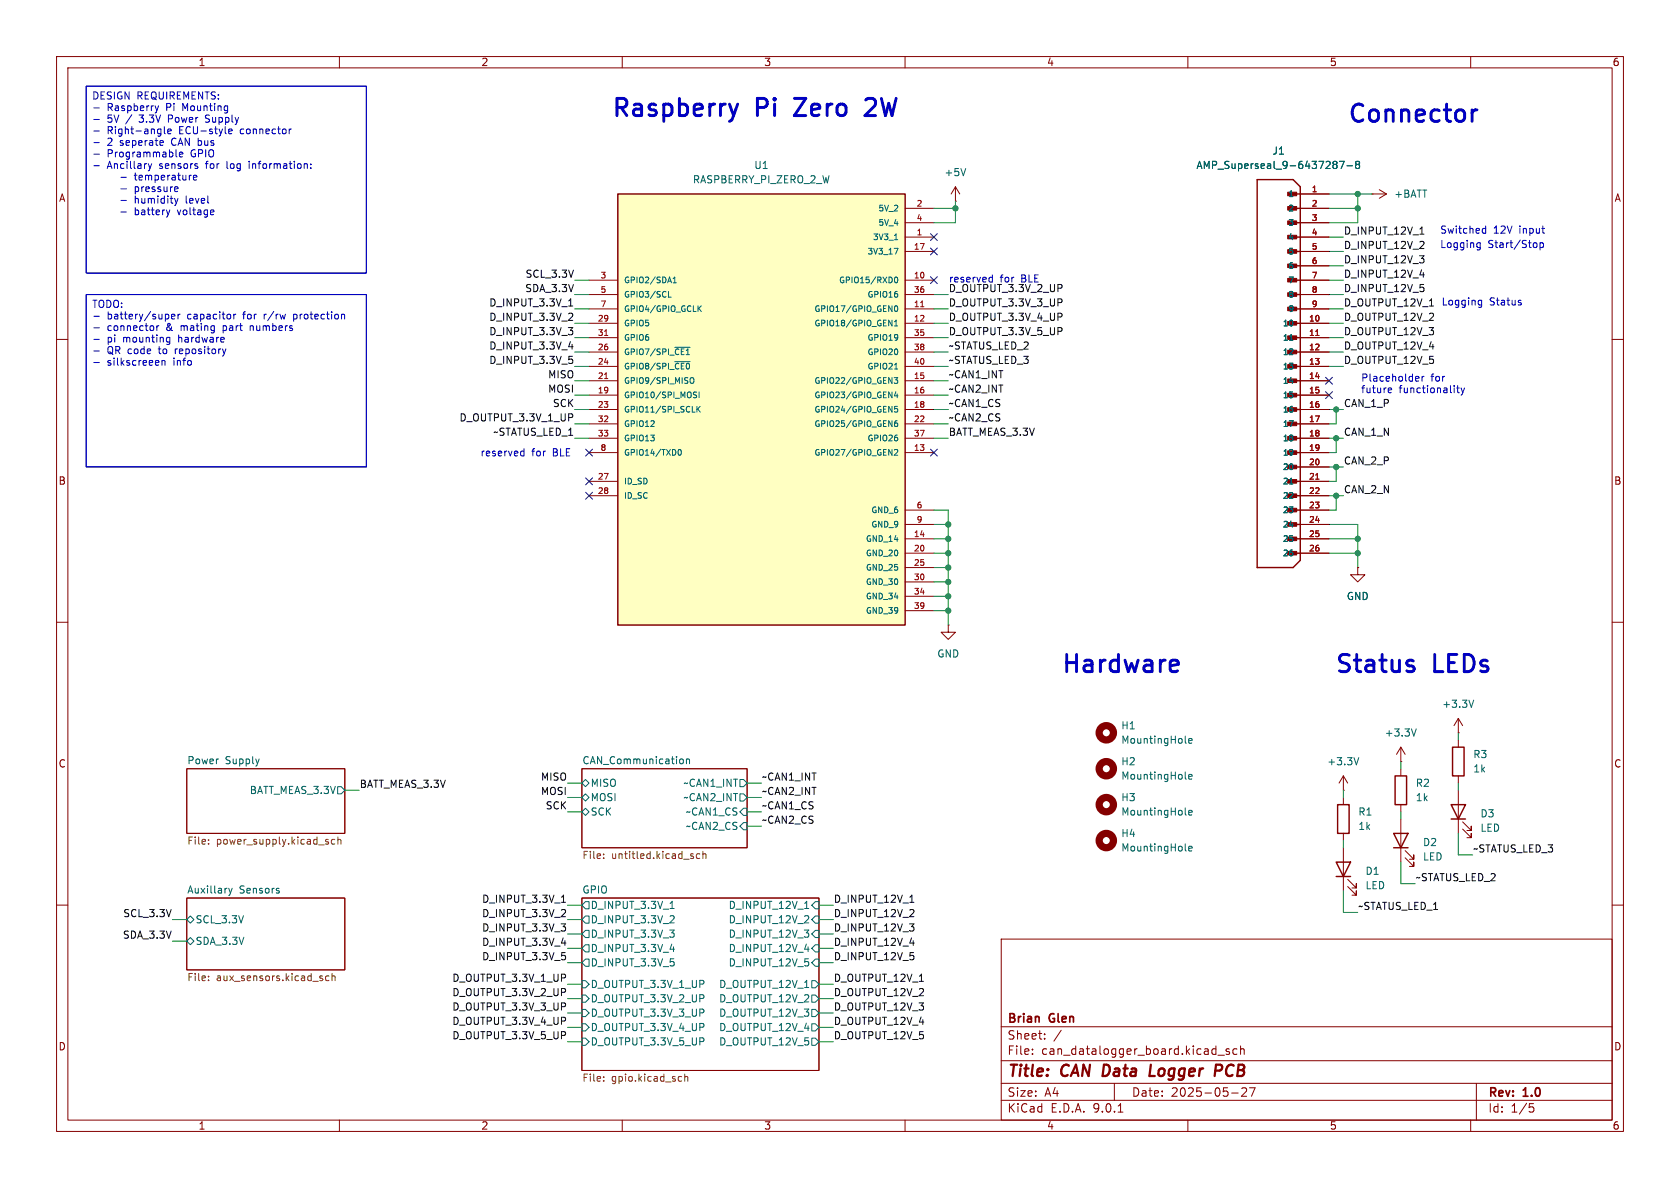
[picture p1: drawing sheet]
<svg xmlns="http://www.w3.org/2000/svg" width="297mm" height="210mm" viewBox="0 0 297 210" stroke-linecap="round" stroke-linejoin="round" font-family="sans-serif">
<g fill="none" stroke="#840000" stroke-width=".18">
<path d="M10 10h277v190h-277zM12 12h273v186h-273zM60 10v2M110 10v2M160 10v2M210 10v2M260 10v2M168.9 35.6h.1M168.9 33l-.8 1.3M168.9 33l.8 1.3M168.9 33v2.6M10 60h2"/>
<path d="M285 60h2M10 110h2M167.6 110.5v1.3h1.3l-1.3 1.2-1.2-1.2h1.2M167.6 110.5h.1M240 100.3v1.3h1.3l-1.3 1.3-1.2-1.3h1.2M240 100.3h.1M285 110h2M33 135.9h28v11.4h-28zM102.9 135.9h29.2v14h-29.2zM247.6 134.6h.1M247.6 132.1l-.7 1.3M247.6 132.1l.8 1.3"/>
<path d="M247.6 132.1v2.5M257.8 129.5h.1M257.8 127l-.8 1.3M257.8 127l.8 1.3M257.8 127v2.5M257.8 130.8v1.3M257.8 137.2v1.2M33 158.8h28v12.7h-28zM102.9 158.8h41.9v30.4h-41.9zM10 160h2M177 166h108v32h-108zM285 160h2"/>
<path d="M60 198v2M110 198v2M160 198v2M177 194.5h108M177 191.5h108M177 187.5h108M177 181.5h108M182.5 186.3v.1M182.5 185.5v.1M184.7 183.6v.1M184.7 182.8v.1M187.6 182.1l-1.3 2"/>
<path d="M197 191.5v3M197.7 196.6h.8M210 198v2M215.3 186.5h1.2M217.3 185.5l-.3-.1-.3 .2 .1 .2 .5 .2v.3h-.6M217.7 193.2h1.2M218.7 185.5l-.5-.1-.2 .3v.4l.1 .2h.6M219.3 185.5l.2-.1 .4 .1 .1 .9M219.3 184.9v1.5M219.5 192.4l.6-.1 .2 .1 .1 .3-.9 1.1h.9M220.9 192.3h1l-.7 1.5M260 198v2"/>
<path d="M261 191.5v6.5M270.4 195.1h.7M270.5 195.7h.4l.3 .3-.2 .5-.5 .1"/>
</g>
<path d="M203.5 188.2l-.3 2h1M215 188.2l.9 .1a.58 .58 0 0 1-.3 1h-.8" fill="none" stroke="#840000" stroke-width=".4"/>
<g fill="none" stroke="#006464" stroke-width=".18">
<path d="M170.7 29.8l-.4 1.3M59.7 139.1h.6l.7 .6-.7 .6h-.6zM103.5 137.8l.6 .6-.6 .7-.6-.7zM120.3 134.2h.3l.2 .2v.5l-.2 .1h-.3M121.4 134.3l.1-.1h.3l.1 .8M121.4 134.2v.8M130.8 137.8h.6l.7 .6-.7 .7h-.6zM209.5 137.6l.2 .1M209.5 131.2l.2 .2M210.1 131l.6-.2v-.2l-.4-.1-.2 .2 .1 .6h.5M210.1 137.3l.6-.1v-.2l-.4-.1-.2 .2 .1 .6h.5M250.4 128.8l-.5 1.3"/>
<path d="M260.5 123.8l-.4 1.2M40.4 157l.3 .9M40.7 157.9l-.3 .4M41 157l-.3 .9M49.3 157.5v.3M102.9 143.5l.6-.6 .6 .6-.6 .6zM102.9 141l.6-.7 .6 .7-.6 .6zM103.5 159.4h.6v1.3h-.6l-.6-.7zM118.7 159.5l.1-.2v1.3M130.8 140.3h.6l.7 .7-.7 .6h-.6zM131.4 142.9h.7v1.2h-.7l-.6-.6zM131.4 145.4h.7v1.3h-.7l-.6-.6z"/>
<path d="M144.1 159.4h.7v1.3h-.7l-.6-.7zM209.5 143.9l.2 .2M209.5 150.3l.2 .1M210.1 143.7l.6-.2v-.2l-.4-.1-.2 .2 .1 .6h.5M210.1 150l.6-.1v-.2l-.4-.1-.2 .2 .1 .6h.5M33 162.6l.7-.7 .6 .7-.6 .6zM33 166.4l.7-.7 .6 .7-.6 .6zM102.9 175.9h.6l.6 .6-.6 .7h-.6zM102.9 178.4h.6l.6 .7-.6 .6h-.6zM102.9 173.4h.6l.6 .6-.6 .6h-.6zM103.5 169.5h.6v1.3h-.6l-.6-.6zM103.5 167h.6v1.3h-.6l-.6-.7z"/>
<path d="M103.5 161.9h.6v1.3h-.6l-.6-.6zM103.5 164.5h.6v1.2h-.6l-.6-.6zM118.4 164.4h.8l-.4 .5M118.5 167.8h.7M118.5 160.6h.7M118.5 169.5h.6M118.9 170l.3 .2v.3l-.3 .3M118.9 161.9l.3 .2-.1 .3-.7 .7h.8M118.9 164.9l.3 .2v.3l-.3 .3M119.1 167.4v.8M124.4 173.4v.4M124.4 176v.4"/>
<path d="M124.4 178.5v.4M142.2 163.1h.8M142.2 164.4h.8l-.4 .5M142.3 167.8h.7M142.3 160.6h.7M142.3 174.6h.7M142.9 170.1v.5M142.9 162v.4M142.9 165v.6M143.5 175.9h.6l.7 .6-.7 .7h-.6zM143.5 178.4h.6l.7 .7-.7 .6h-.6zM143.5 173.4h.6l.7 .6-.7 .6h-.6z"/>
<path d="M144.1 169.5h.7v1.3h-.7l-.6-.6zM144.1 167h.7v1.3h-.7l-.6-.7zM144.1 161.9h.7v1.3h-.7l-.6-.6zM144.1 164.5h.7v1.2h-.7l-.6-.6zM102.9 181h.6l.6 .6-.6 .6h-.6zM102.9 183.5h.6l.6 .7-.6 .6h-.6zM124.4 181v.5M124.4 183.6v.4M143.5 181h.6l.7 .6-.7 .6h-.6zM143.5 183.5h.6l.7 .7-.7 .6h-.6z"/>
</g>
<g fill="none" stroke="#725600" stroke-width=".18">
<path d="M36.9 149.1v.1M36.9 148.4v.2M57.9 148.8l.2 .2-.2 .2M57.9 148.4h.1M59.2 148.4h-.4l-.2 .2 .1 .6h.5M59.7 148.5l.2-.1h.3l.1 .8M59.7 148v1.2M106.7 151.6v.2M106.7 151v.1M123.7 151l-.3-.1-.3 .3 .1 .5h.5M124.3 151l.1-.1 .3 .1 .1 .8M124.3 150.5v1.3"/>
<path d="M36.9 172.6v.1M36.9 173.2v.2M58.2 172.6l-.4-.1-.2 .3 .1 .5h.5M58.7 172.6l.2-.1 .3 .1v.8M58.7 172.1v1.3M106.7 190.4v.1M106.7 191v.1M120.1 190.3l.4 .1M120.5 191.1h-.4M121.1 190.4l.1-.1 .3 .1 .1 .7M121.1 189.9v1.2"/>
</g>
<g fill="none" stroke="#840000" stroke-width="1.3">
<circle cx="195.6" cy="135.9" r="1.27"/>
<circle cx="195.6" cy="129.5" r="1.27"/>
<circle cx="195.6" cy="142.2" r="1.27"/>
<circle cx="195.6" cy="148.6" r="1.27"/>
</g>
<path d="M256.8 132.1h2v5.1h-2z" fill="none" stroke="#840000" stroke-width=".25"/>
<path d="M109.2 34.3h50.8v76.2h-50.8z" fill="#ffffc2"/>
<g fill="none" stroke="#840000" stroke-width=".25">
<path d="M109.2 34.3h50.8v76.2h-50.8zM222.2 31.8h6.4l1.3 1.2v66.1l-1.3 1.2h-6.4zM228 34.3h1.9M228 36.8h1.9M228 39.4h1.9M228 41.9h1.9M228 44.5h1.9M228 47h1.9M228 49.5h1.9M228 52.1h1.9M228 54.6h1.9M228 57.2h1.9"/>
<path d="M228 59.7h1.9M228 62.2h1.9M228 64.8h1.9M228 67.3h1.9M228 69.9h1.9M228 72.4h1.9M228 74.9h1.9M228 77.5h1.9M228 80h1.9M228 82.6h1.9M228 85.1h1.9M228 87.6h1.9"/>
<path d="M228 90.2h1.9M228 92.7h1.9M228 95.3h1.9M228 97.8h1.9M246.6 137.2h2.1v5h-2.1zM236.2 152.4h2.6l-1.3 2.5zM236.2 154.9h2.6M236.5 142.2h2v5.1h-2zM246.4 147.3h2.5l-1.3 2.6zM246.4 149.9h2.5M256.5 142.2h2.6l-1.3 2.6zM256.5 144.8h2.6"/>
</g>
<g fill="none" stroke="#840000" stroke-width=".18">
<path d="M160 36.8h5.1M160 39.4h5.1M229.9 36.8h5M229.9 39.4h5M229.9 34.3h5M242.6 34.3h.1M242.6 34.3h2.5M243.8 33.5l1.3 .8M245.1 34.3l-1.3 .8M104.1 49.5h5.1M104.1 52.1h5.1M104.1 54.6h5.1"/>
<path d="M104.1 57.2h5.1M104.1 59.7h5.1M160 49.5h5.1M160 52.1h5.1M160 54.6h5.1M160 57.2h5.1M160 59.7h5.1M160 41.9h5.1M160 44.5h5.1M229.9 49.5h5M229.9 52.1h5M229.9 54.6h5"/>
<path d="M229.9 57.2h5M229.9 59.7h5M229.9 41.9h5M229.9 44.5h5M229.9 47h5M104.1 62.2h5.1M104.1 64.8h5.1M104.1 67.3h5.1M104.1 69.9h5.1M104.1 72.4h5.1M104.1 74.9h5.1M104.1 77.5h5.1"/>
<path d="M160 62.2h5.1M160 64.8h5.1M160 67.3h5.1M160 69.9h5.1M160 72.4h5.1M160 74.9h5.1M160 77.5h5.1M229.9 62.2h5M229.9 64.8h5M229.9 67.3h5M229.9 69.9h5M229.9 72.4h5"/>
<path d="M229.9 74.9h5M229.9 77.5h5M104.1 80h5.1M104.1 85.1h5.1M104.1 87.6h5.1M160 80h5.1M160 90.2h5.1M160 92.7h5.1M160 95.3h5.1M160 97.8h5.1M229.9 80h5M229.9 85.1h5"/>
<path d="M229.9 87.6h5M229.9 90.2h5M229.9 92.7h5M229.9 95.3h5M229.9 97.8h5M229.9 82.6h5M160 100.3h5.1M160 102.9h5.1M160 105.4h5.1M160 108h5.1M240 100.3h.1M237.5 139.7h.1"/>
<path d="M237.5 137.2v2.5M237.5 137.2l-.8 1.2M237.5 137.2l.8 1.2M247.6 135.9v1.3M257.8 139.7v7.6M237.5 141v1.2M237.5 147.3v1.3M237.5 149.9v7.6M238.3 156.7l1.5 1.5v-.7v.7h-.8M238.3 155.4l1.5 1.6v-.8v.8h-.8M247.6 142.2v1.3M247.6 144.8v7.6"/>
<path d="M248.4 151.6l1.5 1.6v-.8v.8h-.7M248.4 150.4l1.5 1.5v-.8v.8h-.7M258.6 146.6l1.5 1.5v-.8v.8h-.8M258.6 145.3l1.5 1.5v-.7v.7h-.8"/>
</g>
<g fill="none" stroke="#006464" stroke-width=".18">
<path d="M235.7 28.9l.2 .2M235.7 28.6l.2-.1 .3 .1 .2 .2-.3 .3M235.9 29.1h.2M235.9 29.1l-.2 .1M236.1 29.1l.3 .2-.1 .4-.2 .1-.4-.1M236.8 28.5h.8l-.5 1.3M238.1 29.3h1M239.9 29.1l-.3-.3 .3-.3h.2l.3 .3-.3 .3M239.9 29.1h.2M239.9 29.1l-.3 .2 .1 .4 .2 .1 .3-.1 .2-.2v-.2l-.3-.2M118.2 52.5h.5M119 50h.6"/>
<path d="M119 49.3l.3-.3v1M123.5 54.5l.5 .6M124 54.1l-.6 .5M158.1 43.9h.7l-.5 1M158.1 42.4h.6M158.1 57.6h.6M158.1 56.9l.3-.3v1M158.2 49.1l.2-.1a.54 .54 0 0 1 .3 .5 .54 .54 0 0 1-.3 .5l-.3-.4zM158.2 54.2l.2-.1a.54 .54 0 0 1 .3 .5 .54 .54 0 0 1-.3 .5l-.3-.4zM119.3 61.4h2.7M119.3 63.9h2.7M120 79.6l.1-.1a.54 .54 0 0 1 .4 .5 .54 .54 0 0 1-.4 .5l-.2-.4z"/>
<path d="M122 66.9l.2-.1a.34 .34 0 0 1 .5 .3v.3a.34 .34 0 0 1-.3 .4 .34 .34 0 0 1-.4-.2M122.8 69.8l.3 .1 .1 .2-.2 .2h-.3M122.8 69.3h.4M123.2 71.8v1.1M123.4 72.3l.4 .6M123.6 69.3v1M123.8 71.8l-.6 .6M158.1 66.8h.6l-.3 .3 .3 .1v.5l-.2 .1-.4-.1M158.1 79.6l.4-.1 .2 .2-.6 .8h.6M158.1 65.2h.6M158.4 69.2l-.3 .8h.7M158.6 74.4h-.3l-.1 .2-.1 .6 .2 .2 .4-.1-.1-.5h-.3l-.2 .2"/>
<path d="M158.6 69.6v.7M158.7 71.8h-.5l-.1 .5h.5l.1 .5-.2 .1-.4-.1M228 60.2h.6M228 85.6h.6M240.2 133.9l-.4 1.3"/>
</g>
<path d="M106.9 59.3h.6M162.8 54.2h.5M232.6 59.3h.6M106.9 66.9h.6M232.6 84.7h.6" fill="none" stroke="#a90000" stroke-width=".18"/>
<g fill="#840000" stroke="#840000" stroke-width=".18">
<path d="M227.6 34h1.6v.6h-1.6z"/>
<path d="M227.6 36.5h1.6v.6h-1.6z"/>
<path d="M227.6 39.1h1.6v.6h-1.6z"/>
<path d="M227.6 41.6h1.6v.6h-1.6z"/>
<path d="M227.6 44.1h1.6v.7h-1.6z"/>
<path d="M227.6 46.7h1.6v.6h-1.6z"/>
<path d="M227.6 49.2h1.6v.6h-1.6z"/>
<path d="M227.6 51.8h1.6v.6h-1.6z"/>
<path d="M227.6 54.3h1.6v.6h-1.6z"/>
<path d="M227.6 56.8h1.6v.7h-1.6z"/>
<path d="M227.6 59.4h1.6v.6h-1.6z"/>
<path d="M227.6 61.9h1.6v.6h-1.6z"/>
<path d="M227.6 64.5h1.6v.6h-1.6z"/>
<path d="M227.6 67h1.6v.6h-1.6z"/>
<path d="M227.6 69.5h1.6v.7h-1.6z"/>
<path d="M227.6 72.1h1.6v.6h-1.6z"/>
<path d="M227.6 74.6h1.6v.6h-1.6z"/>
<path d="M227.6 77.2h1.6v.6h-1.6z"/>
<path d="M227.6 79.7h1.6v.6h-1.6z"/>
<path d="M227.6 82.2h1.6v.7h-1.6z"/>
<path d="M227.6 84.8h1.6v.6h-1.6z"/>
<path d="M227.6 87.3h1.6v.6h-1.6z"/>
<path d="M227.6 89.9h1.6v.6h-1.6z"/>
<path d="M227.6 92.4h1.6v.6h-1.6z"/>
<path d="M227.6 94.9h1.6v.7h-1.6z"/>
<path d="M227.6 97.5h1.6v.6h-1.6z"/>
</g>
<g fill="none" stroke="#0f0f0f" stroke-width=".18">
<path d="M100.5 57.9h.8l-.5 .5M100.5 54.1h.8M100.8 53l.1-.2v1.3M101 55.4l.3 .2-.1 .3-.7 .7h.8M101 58.4l.3 .2v.3l-.3 .3M187.7 58v.5M187.7 50.4v.4M187.7 52.9v.5M187.7 55.5v.4M251 45.2h.7l-.4 .5M251 43.9h.7M251 48.6h.8"/>
<path d="M251 41.4h.7M251.7 45.8v.6M251.7 42.8v.4M251.7 50.9v.5M252.7 54.1h.7M100.5 61.3h.8M100.6 63h.6M101 63.5l.3 .2v.3l-.3 .3M101.1 60.9v.8M101.2 73.3v.4M99.3 159.5h.7M99.5 158.4l.1-.2v1.3"/>
<path d="M160.8 159.5h.8M99.2 163.3h.8l-.4 .5M99.3 166.7h.7M99.3 168.4h.6M99.7 160.8l.3 .2-.1 .3-.7 .7h.8M99.7 163.8l.3 .2v.3l-.3 .3M99.7 168.9l.3 .2v.3l-.3 .3M99.9 166.3v.8M99.9 172.3v.5M99.9 174.9v.4M99.9 177.4v.4M99.9 179.9v.5"/>
<path d="M160.8 162h.8M160.8 163.3h.8l-.5 .5M160.8 166.7h.8M161.5 163.9v.6M161.5 160.9v.4M161.5 169v.5M162.5 173.5h.8M99.9 182.5v.4"/>
</g>
<g fill="none" stroke="#009600" stroke-width=".18">
<path d="M165.1 36.8h3.8M168.9 35.6v3.8h-3.8M234.9 34.3h7.7M234.9 36.8h5.1M240 34.3v5.1h-5.1M101.6 57.2h2.5M101.6 49.5h2.5M101.6 59.7h2.5M101.6 54.6h2.5M101.6 52.1h2.5M165.1 57.2h2.5M165.1 59.7h2.5"/>
<path d="M165.1 54.6h2.5M165.1 52.1h2.5M234.9 57.2h2.6M234.9 49.5h2.6M234.9 59.7h2.6M234.9 54.6h2.6M234.9 52.1h2.6M234.9 41.9h2.6M234.9 44.5h2.6M234.9 47h2.6M101.6 77.5h2.5M101.6 72.4h2.5"/>
<path d="M101.6 67.3h2.5M101.6 69.9h2.5M101.6 74.9h2.5M101.6 64.8h2.5M101.6 62.2h2.5M165.1 77.5h2.5M165.1 72.4h2.5M165.1 67.3h2.5M165.1 69.9h2.5M165.1 74.9h2.5M165.1 64.8h2.5M165.1 62.2h2.5"/>
<path d="M234.9 77.5h2.6M234.9 72.4h2.6M234.9 64.8h2.6M234.9 62.2h2.6M236.2 72.4v2.5h-1.3M236.2 77.5v2.5h-1.3M165.1 90.2h2.5v20.3M165.1 95.3h2.5M165.1 97.8h2.5M165.1 92.7h2.5M234.9 87.6h2.6M234.9 82.6h2.6"/>
<path d="M234.9 92.7h5.1v7.6M234.9 95.3h5.1M234.9 97.8h5.1M236.2 82.6v2.5h-1.3M236.2 87.6v2.6h-1.3M165.1 108h2.5M165.1 102.9h2.5M165.1 100.3h2.5M165.1 105.4h2.5M61 139.7h2.5M100.3 138.4h2.6M132.1 138.4h2.5"/>
<path d="M237.5 139.7v1.3M247.6 134.6v1.3M257.8 129.5v1.3M257.8 138.4v1.3M100.3 141h2.6M100.3 143.5h2.6M132.1 141h2.5M132.1 143.5h2.5M132.1 146.1h2.5M237.5 157.5v3.8h2.5M237.5 148.6v1.3M247.6 143.5v1.3"/>
<path d="M247.6 152.4v3.8h2.6M257.8 147.3v3.8h2.5M30.5 162.6h2.5M30.5 166.4h2.5M100.3 162.6h2.6M100.3 165.1h2.6M100.3 170.2h2.6M100.3 176.5h2.6M100.3 174h2.6M100.3 179.1h2.6M100.3 167.6h2.6M100.3 160h2.6"/>
<path d="M144.8 162.6h2.5M144.8 165.1h2.5M144.8 170.2h2.5M144.8 176.5h2.5M144.8 174h2.5M144.8 179.1h2.5M144.8 167.6h2.5M144.8 160h2.5M100.3 184.2h2.6M100.3 181.6h2.6M144.8 184.2h2.5M144.8 181.6h2.5"/>
</g>
<g fill="none" stroke="#000084" stroke-width=".18">
<path d="M164.5 43.8l1.2 1.3M164.5 41.3l1.2 1.2M164.5 48.9l1.2 1.2M165.7 43.8l-1.2 1.3M165.7 41.3l-1.2 1.2M165.7 48.9l-1.2 1.2M103.5 79.4l1.2 1.2M104.7 79.4l-1.2 1.2M164.5 79.4l1.2 1.2M165.7 79.4l-1.2 1.2M234.3 69.2l1.3 1.3M234.3 66.7l1.3 1.2"/>
<path d="M235.6 69.2l-1.3 1.3M235.6 66.7l-1.3 1.2M103.5 84.5l1.2 1.2M103.5 87l1.2 1.2M104.7 84.5l-1.2 1.2M104.7 87l-1.2 1.2"/>
</g>
<g fill="none" stroke="#0000c2" stroke-width=".18">
<path d="M15.2 15.2h49.6v33.1h-49.6zM16.6 19.1h1M27.4 18.7l.3 .9M27.7 19.6l-.1 .3M28 18.7l-.3 .9M16.6 21.1h1M16.6 23.2h1M16.6 25.2h1M16.6 27.3h1M16.6 29.3h1M21.4 31.3h.9M21.4 33.4h.9"/>
<path d="M21.4 35.4h.9M21.4 37.5h.9M26.2 28.9l.3 .9M26.5 29.8l-.3 .4M26.8 28.9l-.3 .9M28.7 24.8l.2 .3-.6 .2M28.8 25.6l-.1 .1M29.1 22.4v1.1l.1 .1M29.7 23.2l.6-.1-.1-.2-.4-.1-.1 .2v.6h.5M30 37.1l-.3 .9M30.9 35.1l.3 .8M31.1 26.5v1.1l.2 .1"/>
<path d="M31.2 35.9l-.3 .4M31.4 33.8l-.4 .1M31.5 35.1l-.3 .8M31.5 33.2v.1l-.6 .1M31.7 27.3l.6-.1v-.2l-.4-.1-.2 .2 .1 .6h.5M33.7 31h.1M34.2 31.4l.6-.1-.1-.3h-.3l-.2 .2 .1 .6h.4M36.3 21.5l.2 .1M37.6 37.1l.2 .3-.6 .1M37.8 37.9l-.2 .1M40.4 23l.1 .6h.5M41 23v.1l-.6 .1"/>
<path d="M44.1 28.5v.1M44.1 28.9v.9M51.5 22.8l-.4 .2M54.9 29.7v.1M54.9 29v.1M262.7 40v1.2M15.2 52.1h49.6v30.5h-49.6zM16.6 55.9h1M16.6 58h1M16.6 60h1M27.7 57.6v.8M27.8 57.7l-.1 .1"/>
<path d="M29.5 59.7h.5M30 59.6v1.1l-.1 .1-.3 .1M30.3 56l.6-.2v-.2l-.4-.1-.2 .2 .1 .6h.5M31.5 55.5v.9M31.8 55.5l-.3 .3M41.3 55.5v.9M41.7 55.5l-.4 .3M44.2 57.6v.8M44.4 57.6l-.2 .1M51.9 55.5v1.3M51.9 56.3l.1 .1M52 55.5l-.1 .1"/>
<path d="M60.7 55.5l.2 .2v.7M175 49.1h.4M175.4 48.6v1.3M261.2 43.7h.5M261.2 43h.5M261.5 53.9h.4M261.5 53.1h.4M261.7 42.9v1l-.1 .2-.3 .1M261.9 53.1v1l-.1 .2h-.3M262.2 41.2h.5M262.2 40.4h.5M268.8 53.5l.2 .2-.2 .2"/>
<path d="M268.8 53.1h.1M271.3 42.9l.3 .1 .1 .2v.4l-.4 .2M272.3 43l.3-.1 .3 .3-.1 .5h-.5M272.3 42.9v1.3M16.6 62h1M16.6 64.1h1M28.6 63.7v.9M28.6 63.8l.2-.1 .3 .1 .1 .8M29.5 60.4h.5M39.9 61.7l-.3 .8M92.1 79.8h.5M92.6 79.3v1.3"/>
<path d="M245.6 68.6h.4v.3l-.6 .1M246 69.4h-.4M250.4 66.5l.4 .1 .1 .2-.6 .2M250.8 67.3l-.4 .1M251.4 66.5v.9M251.8 66.5l-.4 .3M257.5 68.6h.5M257.7 68.2v1l.3 .2M258.3 68.6l.3 .8M258.6 69.4l-.3 .4M258.9 68.6l-.3 .8M92.1 80.5h.5"/>
</g>
<path d="M130.4 18.4l-.7 2M153.5 17.4l-.4 .3M154.6 18.7l-1.7 1.7h1.9M261.1 19.4l-.6 .2M207.9 116.7l.3 .1 .1 .6-1.4 .3M208.2 118.6l-.3 .1" fill="none" stroke="#0000c2" stroke-width=".51"/>
<g fill="#009600" stroke="#009600" stroke-width=".18">
<circle cx="167.6" cy="105.4" r=".46"/>
<circle cx="167.6" cy="108" r=".46"/>
<circle cx="167.6" cy="97.8" r=".46"/>
<circle cx="167.6" cy="100.3" r=".46"/>
<circle cx="167.6" cy="95.3" r=".46"/>
<circle cx="167.6" cy="92.7" r=".46"/>
<circle cx="167.6" cy="102.9" r=".46"/>
<circle cx="236.2" cy="87.6" r=".46"/>
<circle cx="240" cy="95.3" r=".46"/>
<circle cx="240" cy="97.8" r=".46"/>
<circle cx="236.2" cy="82.6" r=".46"/>
<circle cx="236.2" cy="72.4" r=".46"/>
<circle cx="236.2" cy="77.5" r=".46"/>
<circle cx="240" cy="34.3" r=".46"/>
<circle cx="240" cy="36.8" r=".46"/>
<circle cx="168.9" cy="36.8" r=".46"/>
</g>
<g font-size="4.2" fill="#0000c2">
<text x="107.9" y="21.3">Raspberry</text>
<text x="133.6" y="21.3">Pi</text>
<text x="141.4" y="21.3">Zero</text>
<text x="154.8" y="21.3">2W</text>
<text x="238" y="22.4">Connector</text>
<text x="187.4" y="119.6">Hardware</text>
<text x="235.8" y="119.6">Status</text>
<text x="253.4" y="119.6">LEDs</text>
</g>
<g font-size="2.8" fill="#840000">
<text x="178" y="190.9">Title:</text>
<text x="187.7" y="190.9">CAN Data</text>
<text x="204.9" y="190.9">Logger</text>
<text x="217.2" y="190.9">PCB</text>
</g>
<g font-size="2.1" fill="#840000">
<text x="178" y="184">Sheet:</text>
<text x="178" y="181.2">Brian</text>
<text x="185.6" y="181.2">Glen</text>
<text x="178" y="186.7">File:</text>
<text x="184.1" y="186.7">can_datalogger_board.kicad_sch</text>
<text x="178" y="196.9">KiCad</text>
<text x="178" y="194.1">Size:</text>
<text x="184.7" y="194.1">A4</text>
<text x="185.7" y="196.9">E.D.A.</text>
<text x="193.3" y="196.9">9.0.1</text>
<text x="200" y="194.1">Date:</text>
<text x="207" y="194.1">2025-05-27</text>
<text x="263" y="194.3">Rev:</text>
<text x="263" y="196.9">Id:</text>
<text x="267.1" y="196.9">1/5</text>
<text x="269.4" y="194.3">1.0</text>
</g>
<g font-size="1.8" fill="#840000">
<text x="35" y="11.9">1</text>
<text x="85" y="11.9">2</text>
<text x="135" y="11.9">3</text>
<text x="185" y="11.9">4</text>
<text x="235" y="11.9">5</text>
<text x="285" y="11.9">6</text>
<text x="10.3" y="35.9">A</text>
<text x="285.3" y="35.9">A</text>
<text x="10.3" y="85.9">B</text>
<text x="285.3" y="85.9">B</text>
<text x="10.3" y="135.9">C</text>
<text x="285.3" y="135.9">C</text>
<text x="10.3" y="185.9">D</text>
<text x="285.3" y="185.9">D</text>
<text x="35" y="199.9">1</text>
<text x="85" y="199.9">2</text>
<text x="135" y="199.9">3</text>
<text x="185" y="199.9">4</text>
<text x="235" y="199.9">5</text>
<text x="285" y="199.9">6</text>
</g>
<g font-size="1.8" fill="#0000c2">
<text x="16.2" y="17.9">DESIGN REQUIREMENTS:</text>
<text x="18.9" y="20">Raspberry</text>
<text x="18.9" y="22">5V</text>
<text x="22.4" y="22">/</text>
<text x="24.9" y="22">3.3V</text>
<text x="29.5" y="20">Pi</text>
<text x="30.2" y="22">Power</text>
<text x="32.5" y="20">Mounting</text>
<text x="37" y="22">Supply</text>
<text x="18.9" y="24.1">Right-angle</text>
<text x="18.9" y="26.1">2</text>
<text x="18.9" y="28.1">Programmable</text>
<text x="21.3" y="26.1">seperate</text>
<text x="30.6" y="26.1">CAN bus</text>
<text x="31.8" y="24.1">ECU-style</text>
<text x="33.8" y="28.1">GPIO</text>
<text x="42.7" y="24.1">connector</text>
<text x="18.9" y="30.2">Ancillary</text>
<text x="23.7" y="32.2">temperature</text>
<text x="23.7" y="34.3">pressure</text>
<text x="28.3" y="30.2">sensors</text>
<text x="36.7" y="30.2">for</text>
<text x="40.5" y="30.2">log</text>
<text x="44.7" y="30.2">information:</text>
<text x="23.7" y="36.3">humidity</text>
<text x="23.7" y="38.4">battery</text>
<text x="31.5" y="38.4">voltage</text>
<text x="32.9" y="36.3">level</text>
<text x="254.5" y="41.5">Switched</text>
<text x="264" y="41.5">12V</text>
<text x="268.7" y="41.5">input</text>
<text x="254.5" y="44">Logging</text>
<text x="263.1" y="44">Start/Stop</text>
<text x="167.6" y="51.7">D_OUTPUT_3.3V_2_UP</text>
<text x="167.7" y="50.1">reserved</text>
<text x="176.8" y="50.1">for</text>
<text x="180.6" y="50.1">BLE</text>
<text x="16.2" y="54.7">TODO:</text>
<text x="18.9" y="56.8">battery/super</text>
<text x="18.9" y="58.8">connector</text>
<text x="29.5" y="58.8">&amp;</text>
<text x="32.2" y="58.8">mating</text>
<text x="33.2" y="56.8">capacitor</text>
<text x="39.9" y="58.8">part</text>
<text x="43.3" y="56.8">for</text>
<text x="44.8" y="58.8">numbers</text>
<text x="47.1" y="56.8">r/rw</text>
<text x="52.5" y="56.8">protection</text>
<text x="254.8" y="54.2">Logging</text>
<text x="263.3" y="54.2">Status</text>
<text x="18.9" y="60.9">pi</text>
<text x="18.9" y="62.9">QR code</text>
<text x="18.9" y="65">silkscreeen</text>
<text x="21.9" y="60.9">mounting</text>
<text x="28.4" y="62.9">to</text>
<text x="30.8" y="65">info</text>
<text x="31.4" y="62.9">repository</text>
<text x="31.8" y="60.9">hardware</text>
<text x="240.5" y="67.7">Placeholder</text>
<text x="240.5" y="69.7">future</text>
<text x="247.3" y="69.7">functionality</text>
<text x="253" y="67.7">for</text>
<text x="84.8" y="80.9">reserved</text>
<text x="94" y="80.9">for</text>
<text x="97.8" y="80.9">BLE</text>
</g>
<g font-size="1.8" fill="#006464">
<text x="224.9" y="27.5">J1</text>
<text x="122.4" y="32.6">RASPBERRY_PI_ZERO_2_W</text>
<text x="133.2" y="30.1">U1</text>
<text x="166.9" y="31.3">+5V</text>
<text x="211.4" y="30.1">AMP_Superseal_9-6437287-8</text>
<text x="246.4" y="35.2">+BATT</text>
<text x="238" y="106.3">GND</text>
<text x="165.6" y="116.4">GND</text>
<text x="254.9" y="125.3">+3.3V</text>
<text x="198.1" y="129.1">H1</text>
<text x="198.1" y="131.7">MountingHole</text>
<text x="244.7" y="130.4">+3.3V</text>
<text x="33" y="135.2">Power</text>
<text x="39.8" y="135.2">Supply</text>
<text x="102.9" y="135.2">CAN_Communication</text>
<text x="198.1" y="135.5">H2</text>
<text x="234.5" y="135.5">+3.3V</text>
<text x="260.4" y="134.2">R3</text>
<text x="260.4" y="136.8">1k</text>
<text x="44.1" y="140.6">BATT_MEAS_3.3V</text>
<text x="104.3" y="139.3">MISO</text>
<text x="104.3" y="141.8">MOSI</text>
<text x="120.7" y="139.3">~CAN1_INT</text>
<text x="120.7" y="141.8">~CAN2_INT</text>
<text x="198.1" y="141.8">H3</text>
<text x="198.1" y="138">MountingHole</text>
<text x="250.2" y="139.3">R2</text>
<text x="250.2" y="141.8">1k</text>
<text x="104.3" y="144.4">SCK</text>
<text x="121.2" y="144.4">~CAN1_CS</text>
<text x="121.2" y="146.9">~CAN2_CS</text>
<text x="198.1" y="144.4">MountingHole</text>
<text x="198.1" y="148.2">H4</text>
<text x="240" y="144.4">R1</text>
<text x="240" y="146.9">1k</text>
<text x="251.5" y="149.8">D2</text>
<text x="261.6" y="144.7">D3</text>
<text x="261.6" y="147.2">LED</text>
<text x="198.1" y="150.7">MountingHole</text>
<text x="241.3" y="154.9">D1</text>
<text x="251.5" y="152.3">LED</text>
<text x="33" y="158">Auxillary</text>
<text x="42.3" y="158">Sensors</text>
<text x="102.9" y="158">GPIO</text>
<text x="104.3" y="160.9">D_INPUT_3.3V_1</text>
<text x="128.7" y="160.9">D_INPUT_12V_1</text>
<text x="241.3" y="157.4">LED</text>
<text x="34.5" y="163.4">SCL_3.3V</text>
<text x="34.5" y="167.2">SDA_3.3V</text>
<text x="104.3" y="163.4">D_INPUT_3.3V_2</text>
<text x="104.3" y="166">D_INPUT_3.3V_3</text>
<text x="128.7" y="163.4">D_INPUT_12V_2</text>
<text x="128.7" y="166">D_INPUT_12V_3</text>
<text x="104.3" y="171">D_INPUT_3.3V_5</text>
<text x="104.3" y="168.5">D_INPUT_3.3V_4</text>
<text x="128.7" y="171">D_INPUT_12V_5</text>
<text x="128.7" y="168.5">D_INPUT_12V_4</text>
<text x="104.3" y="177.4">D_OUTPUT_3.3V_2_UP</text>
<text x="104.3" y="179.9">D_OUTPUT_3.3V_3_UP</text>
<text x="104.3" y="174.9">D_OUTPUT_3.3V_1_UP</text>
<text x="127" y="177.4">D_OUTPUT_12V_2</text>
<text x="127" y="179.9">D_OUTPUT_12V_3</text>
<text x="127" y="174.9">D_OUTPUT_12V_1</text>
<text x="104.3" y="182.5">D_OUTPUT_3.3V_4_UP</text>
<text x="104.3" y="185">D_OUTPUT_3.3V_5_UP</text>
<text x="127" y="182.5">D_OUTPUT_12V_4</text>
<text x="127" y="185">D_OUTPUT_12V_5</text>
</g>
<g font-size="1.8" fill="#0f0f0f">
<text x="237.5" y="41.6">D_INPUT_12V_1</text>
<text x="237.5" y="46.6">D_INPUT_12V_3</text>
<text x="237.5" y="44.1">D_INPUT_12V_2</text>
<text x="92.7" y="51.7">SDA_3.3V</text>
<text x="92.8" y="49.2">SCL_3.3V</text>
<text x="237.5" y="49.2">D_INPUT_12V_4</text>
<text x="237.5" y="51.7">D_INPUT_12V_5</text>
<text x="86.4" y="54.3">D_INPUT_3.3V_1</text>
<text x="86.4" y="59.3">D_INPUT_3.3V_3</text>
<text x="86.4" y="56.8">D_INPUT_3.3V_2</text>
<text x="167.6" y="59.3">D_OUTPUT_3.3V_5_UP</text>
<text x="167.6" y="54.3">D_OUTPUT_3.3V_3_UP</text>
<text x="167.6" y="56.8">D_OUTPUT_3.3V_4_UP</text>
<text x="237.5" y="59.3">D_OUTPUT_12V_3</text>
<text x="237.5" y="54.3">D_OUTPUT_12V_1</text>
<text x="237.5" y="56.8">D_OUTPUT_12V_2</text>
<text x="86.4" y="64.4">D_INPUT_3.3V_5</text>
<text x="86.4" y="61.9">D_INPUT_3.3V_4</text>
<text x="167.6" y="64.4">~STATUS_LED_3</text>
<text x="167.6" y="61.9">~STATUS_LED_2</text>
<text x="237.5" y="61.9">D_OUTPUT_12V_4</text>
<text x="237.5" y="64.4">D_OUTPUT_12V_5</text>
<text x="96.8" y="69.5">MOSI</text>
<text x="96.8" y="67">MISO</text>
<text x="167.6" y="69.5">~CAN2_INT</text>
<text x="167.6" y="67">~CAN1_INT</text>
<text x="81.1" y="74.6">D_OUTPUT_3.3V_1_UP</text>
<text x="87.1" y="77.1">~STATUS_LED_1</text>
<text x="97.6" y="72">SCK</text>
<text x="167.6" y="74.6">~CAN2_CS</text>
<text x="167.6" y="72">~CAN1_CS</text>
<text x="167.6" y="77.1">BATT_MEAS_3.3V</text>
<text x="237.5" y="77.1">CAN_1_N</text>
<text x="237.5" y="72">CAN_1_P</text>
<text x="237.5" y="82.2">CAN_2_P</text>
<text x="237.5" y="87.3">CAN_2_N</text>
<text x="63.5" y="139.4">BATT_MEAS_3.3V</text>
<text x="95.5" y="138.1">MISO</text>
<text x="95.5" y="140.6">MOSI</text>
<text x="96.4" y="143.2">SCK</text>
<text x="134.6" y="140.6">~CAN2_INT</text>
<text x="134.6" y="143.2">~CAN1_CS</text>
<text x="134.6" y="138.1">~CAN1_INT</text>
<text x="134.6" y="145.7">~CAN2_CS</text>
<text x="250.2" y="155.9">~STATUS_LED_2</text>
<text x="260.3" y="150.8">~STATUS_LED_3</text>
<text x="85.1" y="159.7">D_INPUT_3.3V_1</text>
<text x="147.3" y="159.7">D_INPUT_12V_1</text>
<text x="240" y="160.9">~STATUS_LED_1</text>
<text x="21.6" y="166">SDA_3.3V</text>
<text x="21.7" y="162.2">SCL_3.3V</text>
<text x="85.1" y="162.2">D_INPUT_3.3V_2</text>
<text x="85.1" y="167.3">D_INPUT_3.3V_4</text>
<text x="85.1" y="164.8">D_INPUT_3.3V_3</text>
<text x="147.3" y="164.8">D_INPUT_12V_3</text>
<text x="147.3" y="167.3">D_INPUT_12V_4</text>
<text x="147.3" y="162.2">D_INPUT_12V_2</text>
<text x="79.9" y="173.6">D_OUTPUT_3.3V_1_UP</text>
<text x="85.1" y="169.8">D_INPUT_3.3V_5</text>
<text x="147.3" y="169.8">D_INPUT_12V_5</text>
<text x="147.3" y="173.6">D_OUTPUT_12V_1</text>
<text x="79.9" y="176.2">D_OUTPUT_3.3V_2_UP</text>
<text x="79.9" y="178.7">D_OUTPUT_3.3V_3_UP</text>
<text x="147.3" y="178.7">D_OUTPUT_12V_3</text>
<text x="147.3" y="176.2">D_OUTPUT_12V_2</text>
<text x="79.9" y="183.8">D_OUTPUT_3.3V_5_UP</text>
<text x="79.9" y="181.3">D_OUTPUT_3.3V_4_UP</text>
<text x="147.3" y="181.3">D_OUTPUT_12V_4</text>
<text x="147.3" y="183.8">D_OUTPUT_12V_5</text>
</g>
<g font-size="1.8" fill="#725600">
<text x="33" y="149.6">File:</text>
<text x="38.2" y="149.6">power_supply.kicad_sch</text>
<text x="102.9" y="152.2">File:</text>
<text x="108.1" y="152.2">untitled.kicad_sch</text>
<text x="33" y="173.8">File:</text>
<text x="38.2" y="173.8">aux_sensors.kicad_sch</text>
<text x="102.9" y="191.5">File:</text>
<text x="108.1" y="191.5">gpio.kicad_sch</text>
</g>
<g font-size="1.4" fill="#006464">
<text x="227.6" y="35">1</text>
<text x="155.2" y="37.6">5V_2</text>
<text x="155.2" y="40.1">5V_4</text>
<text x="227.6" y="37.6">2</text>
<text x="227.6" y="40.1">3</text>
<text x="153.2" y="45.2">3V3_17</text>
<text x="154.2" y="42.6">3V3_1</text>
<text x="227.6" y="42.6">4</text>
<text x="227.6" y="45.2">5</text>
<text x="227.6" y="47.7">6</text>
<text x="110.2" y="50.3">GPIO2/SDA1</text>
<text x="110.2" y="52.8">GPIO3/SCL</text>
<text x="148.2" y="50.3">GPIO15/RXD0</text>
<text x="153.2" y="52.8">GPIO16</text>
<text x="227.6" y="50.3">7</text>
<text x="227.6" y="52.8">8</text>
<text x="110.2" y="55.3">GPIO4/GPIO_GCLK</text>
<text x="110.2" y="57.9">GPIO5</text>
<text x="143.8" y="55.3">GPIO17/GPIO_GEN0</text>
<text x="143.8" y="57.9">GPIO18/GPIO_GEN1</text>
<text x="226.7" y="57.9">10</text>
<text x="227.6" y="55.3">9</text>
<text x="110.2" y="60.4">GPIO6</text>
<text x="110.2" y="63">GPIO7/SPI_~{CE1}</text>
<text x="110.2" y="65.5">GPIO8/SPI_~{CE0}</text>
<text x="153.2" y="60.4">GPIO19</text>
<text x="153.2" y="63">GPIO20</text>
<text x="153.2" y="65.5">GPIO21</text>
<text x="226.7" y="60.4">11</text>
<text x="226.7" y="63">12</text>
<text x="226.7" y="65.5">13</text>
<text x="110.2" y="68">GPIO9/SPI_MISO</text>
<text x="110.2" y="70.6">GPIO10/SPI_MOSI</text>
<text x="143.8" y="68">GPIO22/GPIO_GEN3</text>
<text x="143.8" y="70.6">GPIO23/GPIO_GEN4</text>
<text x="226.7" y="68">14</text>
<text x="226.7" y="70.6">15</text>
<text x="110.2" y="73.1">GPIO11/SPI_SCLK</text>
<text x="110.2" y="75.7">GPIO12</text>
<text x="143.8" y="73.1">GPIO24/GPIO_GEN5</text>
<text x="143.8" y="75.7">GPIO25/GPIO_GEN6</text>
<text x="226.7" y="73.1">16</text>
<text x="226.7" y="75.7">17</text>
<text x="110.2" y="78.2">GPIO13</text>
<text x="110.2" y="80.7">GPIO14/TXD0</text>
<text x="143.8" y="80.7">GPIO27/GPIO_GEN2</text>
<text x="153.2" y="78.2">GPIO26</text>
<text x="226.7" y="78.2">18</text>
<text x="226.7" y="80.7">19</text>
<text x="226.7" y="83.3">20</text>
<text x="110.2" y="85.8">ID_SD</text>
<text x="110.2" y="88.4">ID_SC</text>
<text x="226.7" y="85.8">21</text>
<text x="226.7" y="88.4">22</text>
<text x="152.9" y="96">GND_14</text>
<text x="153.9" y="90.9">GND_6</text>
<text x="153.9" y="93.4">GND_9</text>
<text x="226.7" y="90.9">23</text>
<text x="226.7" y="93.4">24</text>
<text x="226.7" y="96">25</text>
<text x="152.9" y="98.5">GND_20</text>
<text x="152.9" y="101.1">GND_25</text>
<text x="226.7" y="98.5">26</text>
<text x="152.9" y="103.6">GND_30</text>
<text x="152.9" y="106.1">GND_34</text>
<text x="152.9" y="108.7">GND_39</text>
</g>
<g font-size="1.4" fill="#a90000">
<text x="231.8" y="34">1</text>
<text x="161.9" y="36.6">2</text>
<text x="161.9" y="39.1">4</text>
<text x="161.9" y="41.7">1</text>
<text x="231.8" y="36.6">2</text>
<text x="231.8" y="39.1">3</text>
<text x="231.8" y="41.7">4</text>
<text x="161.5" y="44.2">17</text>
<text x="231.8" y="44.2">5</text>
<text x="231.8" y="46.7">6</text>
<text x="106.1" y="49.3">3</text>
<text x="106.1" y="51.8">5</text>
<text x="161.5" y="49.3">10</text>
<text x="161.5" y="51.8">36</text>
<text x="231.8" y="49.3">7</text>
<text x="231.8" y="51.8">8</text>
<text x="105.6" y="56.9">29</text>
<text x="105.6" y="59.4">31</text>
<text x="106.1" y="54.4">7</text>
<text x="161.5" y="54.4">11</text>
<text x="161.5" y="56.9">12</text>
<text x="161.5" y="59.4">35</text>
<text x="231.3" y="56.9">10</text>
<text x="231.3" y="59.4">11</text>
<text x="231.8" y="54.4">9</text>
<text x="105.6" y="62">26</text>
<text x="105.6" y="64.5">24</text>
<text x="161.5" y="62">38</text>
<text x="161.5" y="64.5">40</text>
<text x="231.3" y="62">12</text>
<text x="231.3" y="64.5">13</text>
<text x="105.6" y="67.1">21</text>
<text x="105.6" y="69.6">19</text>
<text x="161.5" y="67.1">15</text>
<text x="161.5" y="69.6">16</text>
<text x="231.3" y="67.1">14</text>
<text x="231.3" y="69.6">15</text>
<text x="105.6" y="72.1">23</text>
<text x="105.6" y="74.7">32</text>
<text x="105.6" y="77.2">33</text>
<text x="161.5" y="72.1">18</text>
<text x="161.5" y="74.7">22</text>
<text x="161.5" y="77.2">37</text>
<text x="231.3" y="72.1">16</text>
<text x="231.3" y="74.7">17</text>
<text x="231.3" y="77.2">18</text>
<text x="106.1" y="79.8">8</text>
<text x="161.5" y="79.8">13</text>
<text x="231.3" y="79.8">19</text>
<text x="231.3" y="82.3">20</text>
<text x="105.6" y="84.8">27</text>
<text x="105.6" y="87.4">28</text>
<text x="161.9" y="89.9">6</text>
<text x="231.3" y="84.8">21</text>
<text x="231.3" y="87.4">22</text>
<text x="231.3" y="89.9">23</text>
<text x="161.5" y="95">14</text>
<text x="161.9" y="92.5">9</text>
<text x="231.3" y="92.5">24</text>
<text x="231.3" y="95">25</text>
<text x="161.5" y="97.5">20</text>
<text x="161.5" y="100.1">25</text>
<text x="231.3" y="97.5">26</text>
<text x="161.5" y="102.6">30</text>
<text x="161.5" y="105.2">34</text>
<text x="161.5" y="107.7">39</text>
</g>
</svg>
